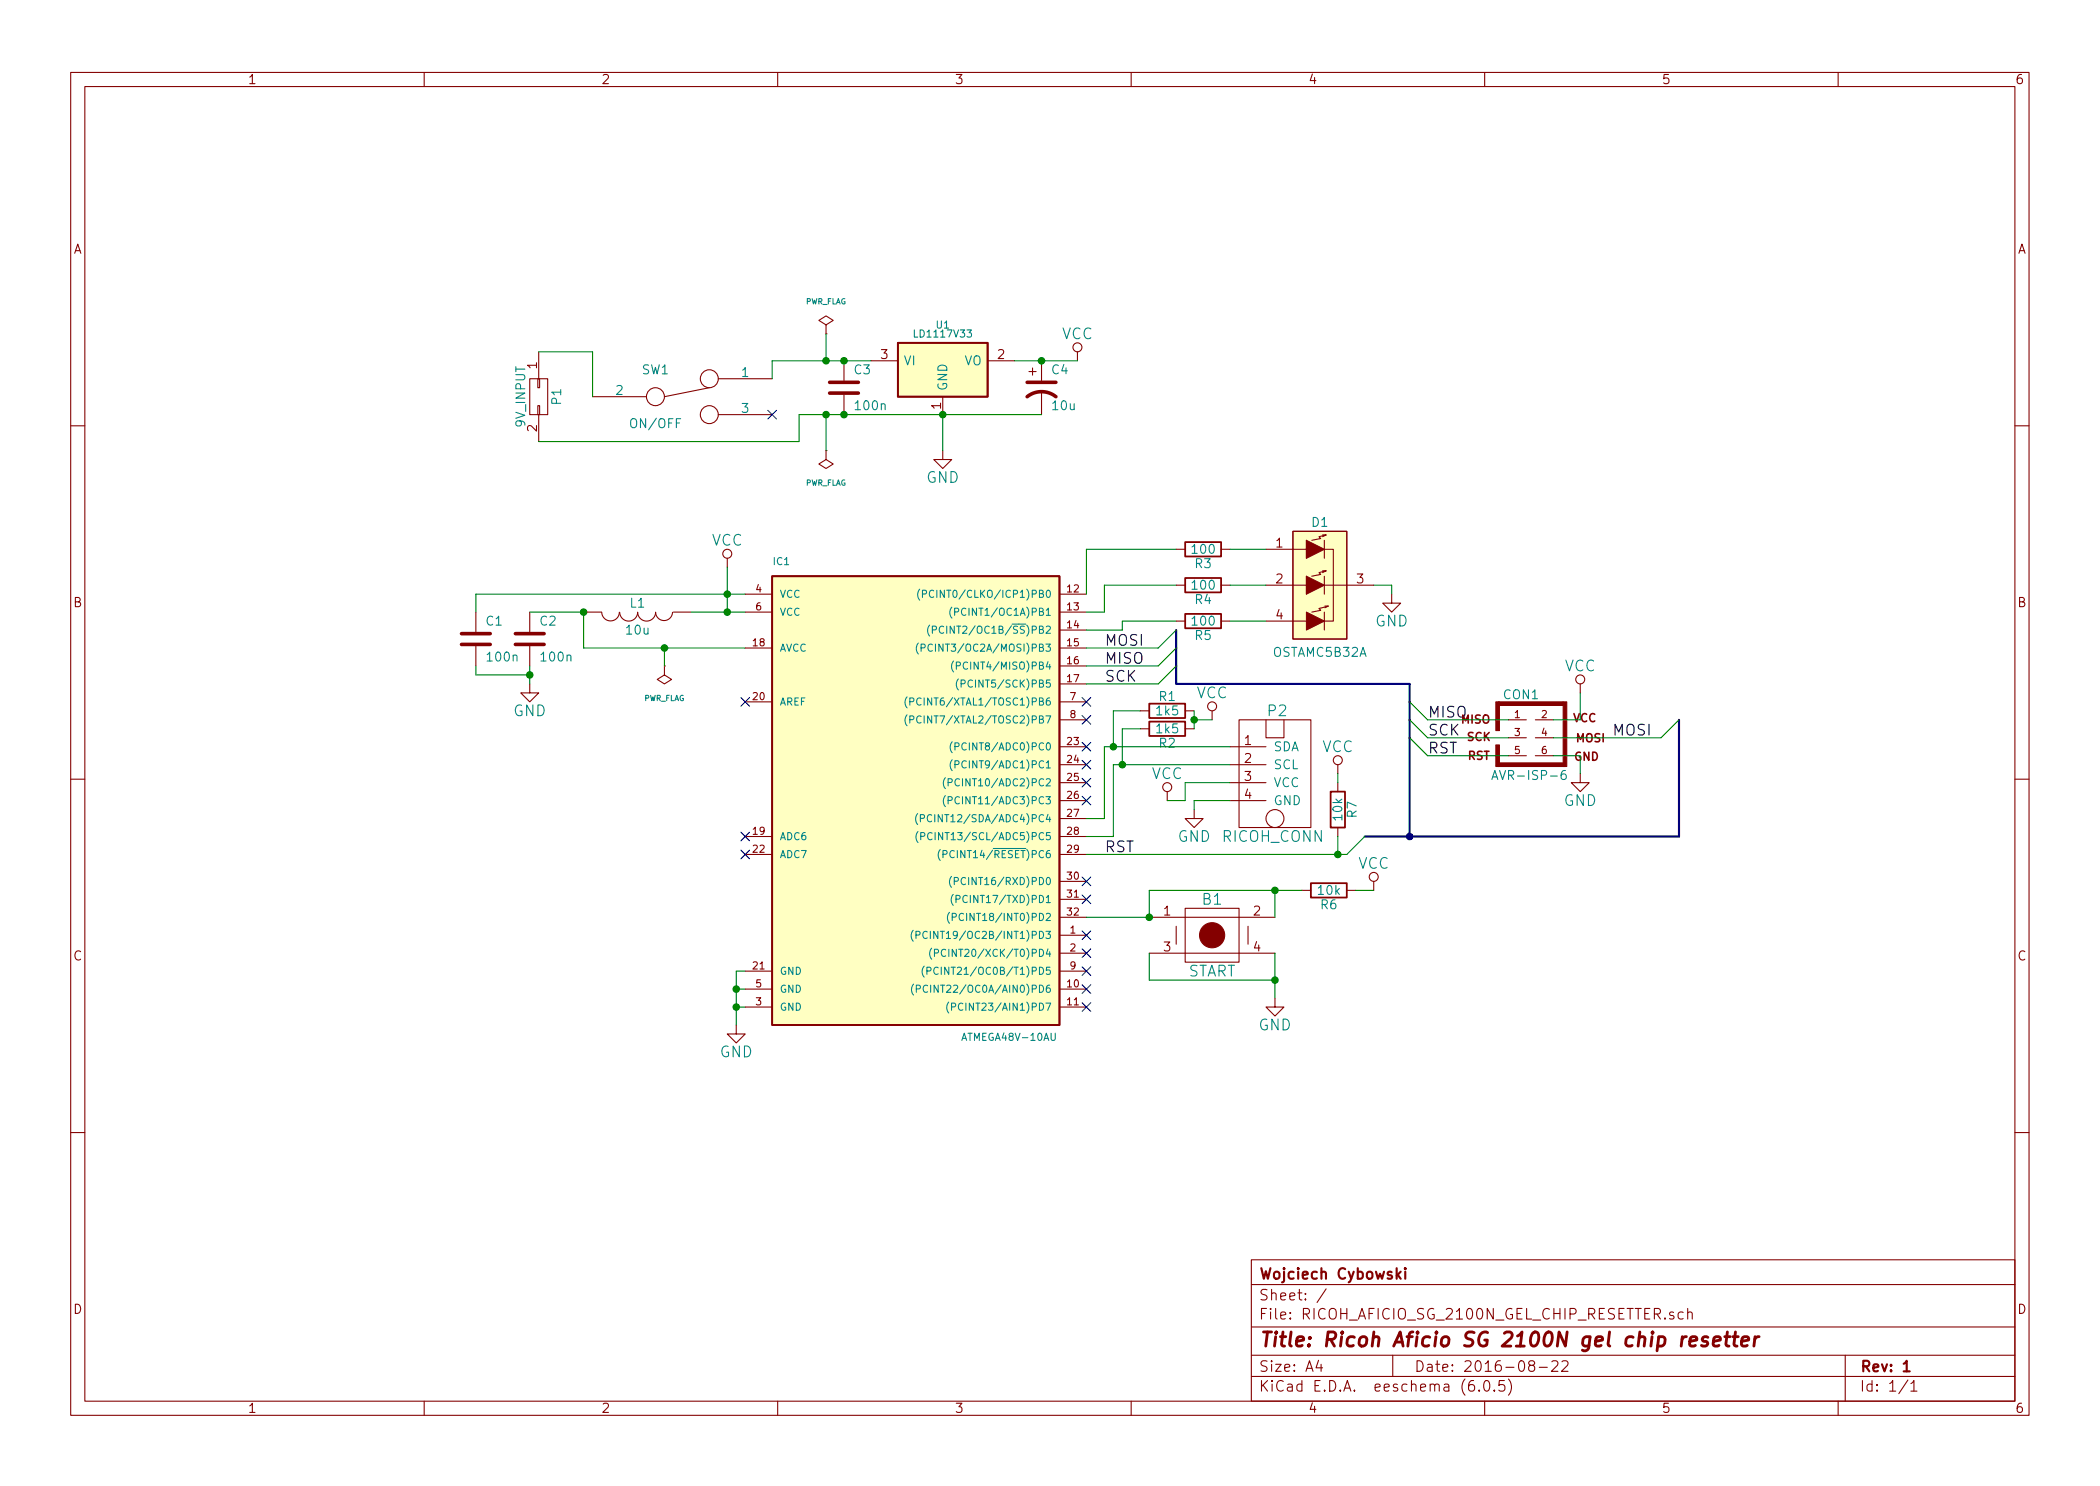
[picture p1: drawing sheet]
<svg xmlns="http://www.w3.org/2000/svg" width="297mm" height="210mm" viewBox="0 0 297 210" stroke-linecap="round" stroke-linejoin="round" font-family="sans-serif">
<g fill="none" stroke="#840000" stroke-width=".15">
<path d="M10 10.2h277v190.1h-277zM12 12.2h273v186.1h-273zM60 10.2v2M110 10.2v2M160 10.2v2M210 10.2v2M260 10.2v2M74.9 53.6h2.6v5.1h-2.6zM76.1 53.6h.2v1.3h-.2zM76.1 57.4h.2v1.3h-.2zM76.2 49.8v3.8M76.2 58.7v3.8"/>
<path d="M83.8 56.1h7.6M100.3 54.9l-6.3 1.2M101.6 53.6h7.6M101.6 58.7h7.6M116.8 46l1.1-.7-1.1-.6-1 .6 1 .7v1.2M116.8 47.2h.1M119.4 51v2.8M119.4 55.9v2.8M123.2 51h3.8M133.3 56.1v2.6M139.7 51h3.8M145.5 52.6h1.1"/>
<path d="M146 52.1v1M147.3 51v2.8M147.3 55.4v3.3M152.4 49.8v1.2M10 60.2h2M102.9 79v1.3M116.8 63.7v1.3l1.1 .7-1.1 .6-1-.6 1-.7M116.8 63.7h.1M133.3 63.7v1.3h1.3l-1.3 1.3-1.2-1.3h1.2M166.4 77.7h1.2M172.7 77.7h1.3M179.1 77.7h5.7"/>
<path d="M182.9 75.2h7.6v15.2h-7.6zM184.8 76.4v2.6zM184.8 76.4h.1M187.1 75.7h.5l-.5 .2M187.3 76.4v2.6M187.3 77.7h1.3v10.2h-1.3M187.6 75.7l-1 .2 .2 .3-1.3 .2M285 60.2h2M67.3 86.6v2.8M67.3 91.4v2.8M74.9 96.8v1.2h1.3l-1.3 1.3-1.2-1.3h1.2M74.9 86.6v2.8"/>
<path d="M74.9 91.4v2.8M82.5 86.6h2.6M87.6 86.6a1.24 1.24 0 0 1-1.2 1.3 1.24 1.24 0 0 1-1.3-1.3M87.7 86.6a1.27 1.27 0 0 0 1.2 1.3 1.27 1.27 0 0 0 1.3-1.3 1.27 1.27 0 0 0 1.3 1.3 1.27 1.27 0 0 0 1.2-1.3 1.19 1.19 0 0 0 1.2 1.2 1.19 1.19 0 0 0 1.2-1.2M94 94.2v1.3l1 .6-1 .7-1-.7 1-.6M94 94.2h.1M95.2 86.6h2.6M105.4 86.6h3.8M105.4 84.1h3.8M105.4 91.7h3.8M105.4 99.3h3.8M149.9 86.6h3.8"/>
<path d="M149.9 84.1h3.8M149.9 89.1h3.8M149.9 91.7h3.8M149.9 94.2h3.8M149.9 96.8h3.8M149.9 99.3h3.8M166.4 82.8h1.2M166.4 87.9h1.2M172.7 82.8h1.3M172.7 87.9h1.3M179.1 82.8h5.7M179.1 87.9h5.7"/>
<path d="M184.8 81.5v2.6zM184.8 81.5h.1M187.1 80.8h.5l-.5 .2M187.3 81.5v2.6M187.3 82.8h7M187.3 86.6v2.5M187.4 85.7h.5l-.5 .3M187.6 85.8l-1 .3 .2 .3-1.3 .2M187.6 80.8l-1 .2 .2 .3-1.3 .2M196.8 84.1v1.2h1.3l-1.3 1.3-1.2-1.3h1.2M223.5 96.8v1.2M10 110.2h2"/>
<path d="M105.4 118.4h3.8M149.9 101.8h3.8M149.9 118.4h3.8M149.9 105.7h3.8M149.9 108.2h3.8M149.9 110.7h3.8M149.9 113.3h3.8M149.9 115.8h3.8M161.3 100.6h1.3M161.3 103.1h1.3M165.1 112v1.3M167.6 100.6h1.3"/>
<path d="M167.6 103.1h1.3M168.9 114.5v1.3h1.3l-1.3 1.3-1.3-1.3h1.3M171.4 100.6v1.2M174 105.7h5.1M174 108.2h5.1M174 110.7h5.1M174 113.3h5.1M175.3 101.8h10.1v15.3h-10.1zM179.1 101.8v2.6h2.5v-2.6M189.2 108.2v1.3M189.2 110.7v1.3M189.2 117.1v1.3"/>
<path d="M213.4 101.8h2.5M213.4 104.4h2.5M213.4 106.9h2.5M217.2 101.8h2.5M217.2 104.4h2.5M217.2 106.9h2.5M223.5 109.5v1.2h1.3l-1.3 1.3-1.3-1.3h1.3M285 110.2h2M105.4 139.9h3.8M105.4 137.4h3.8M105.4 120.9h3.8M149.9 129.8h3.8"/>
<path d="M149.9 134.9h3.8M149.9 132.3h3.8M149.9 139.9h3.8M149.9 137.4h3.8M149.9 120.9h3.8M149.9 124.7h3.8M149.9 127.2h3.8M162.6 134.9h17.7M162.6 129.8h17.7M166.4 131.1v2.5M167.6 128.5h7.7v7.6h-7.7zM176.5 131.1v2.5"/>
<path d="M184.1 126h1.3M190.5 126h1.3M194.3 124.7v1.3M104.1 145v1.3h1.3l-1.3 1.3-1.2-1.3h1.2M105.4 142.5h3.8M149.9 142.5h3.8M180.3 141.2v1.3h1.3l-1.3 1.3-1.2-1.3h1.2M10 160.2h2M177 178.2h108v20h-108zM285 160.2h2M60 198.3v2M110 198.3v2"/>
<path d="M160 198.3v2M177 194.8h108M177 191.8h108M177 187.8h108M177 181.8h108M186.5 192.5l-.4 1h1M186.9 193v1M187.6 182.4l-1.3 1.9M197 191.8v3M208.4 195.3a.59 .59 0 0 0-.7 .7v.5l.2 .3h.4l.2-.1 .1-.5-.2-.2-.4-.1-.3 .3M209.2 196.7l.1 .1h-.1h-.1l.1-.1v.1M210 198.3v2"/>
<path d="M210.1 195.4a.36 .36 0 0 1 .5 .2 .77 .77 0 0 1-.4 1.2 1 1 0 0 1-.1-1.4zM211.4 196.7v.1h-.1l.1-.1v.1M212.8 195.3h-.7l-.1 .7 .2-.1 .5 .1 .2 .2-.1 .5-.2 .1h-.4l-.2-.1M213.4 195.1a1.72 1.72 0 0 1 0 2.3M216.5 193.2l-.1-.1a.31 .31 0 0 1-.2-.3 .31 .31 0 0 1 .3-.3l.4 .1a.31 .31 0 0 1 .2 .3 .31 .31 0 0 1-.3 .3h-.3l-.3 .3 .1 .4 .2 .1h.4l.2-.3-.1-.4-.2-.1M217.7 193.5h1.2M219.5 192.7l.2-.2 .5 .1a.41 .41 0 0 1 .1 .6l-.9 .8h1M220.9 192.7l.2-.2 .5 .1a.41 .41 0 0 1 .1 .6l-.8 .8h.9M238.1 185.7l-.5-.1-.2 .3v.4l.1 .3h.1h.5M238.7 185.8a.37 .37 0 0 1 .7 0v.8M238.7 185.1v1.5M260 198.3v2"/>
<path d="M261 191.8v6.5M269.9 195.3l-1.3 1.9M270.3 195.8l.4-.5v1.5M270.3 196.8h.9"/>
<circle cx="92.7" cy="56.1" r="1.27"/>
<circle cx="100.3" cy="58.7" r="1.27"/>
<circle cx="100.3" cy="53.6" r="1.27"/>
<circle cx="152.4" cy="49.1" r=".63"/>
<circle cx="102.9" cy="78.4" r=".63"/>
<circle cx="171.4" cy="99.9" r=".63"/>
<circle cx="223.5" cy="96.1" r=".63"/>
<circle cx="165.1" cy="111.4" r=".63"/>
<circle cx="180.3" cy="115.8" r="1.27"/>
<circle cx="189.2" cy="107.6" r=".63"/>
<circle cx="194.3" cy="124.1" r=".63"/>
</g>
<path d="M198.1 179.9l-.5 .6M198.8 179.4l-.1 .1 .1 .1v-.1v-.1v.2M198.8 179.9v1M197.7 180.4l.4 .5M269.3 193l.4-.5v1.5M269.3 194h.8" fill="none" stroke="#840000" stroke-width=".3"/>
<path d="M239 189.8l1-.2v-.4l-.2-.1-.6 .1-.1 .2-.1 .8v.2l.2 .1 .6-.1M241.6 189.2a.49 .49 0 0 0-.8 .3v.2l.7 .2v.3l-.3 .3-.5-.1M242.4 189.8l.9-.2v-.4l-.6-.1-.3 .3-.1 .8 .1 .2 .2 .1 .5-.1M244 189.1h.7M244.3 188.5l-.2 1.7 .1 .2 .4 .1M245.1 189.1h.8M245.5 188.5l-.2 1.7v.2l.4 .1M246.4 189.8l.9-.2v-.4l-.6-.1-.3 .3-.1 .8 .1 .2 .2 .1 .5-.1M248.3 189.1l-.2 1.4M248.8 189.1a.59 .59 0 0 0-.6 .4" fill="none" stroke="#840000" stroke-width=".4"/>
<path d="M127 48.5h12.7v7.6h-12.7zM167.6 76.7h5.1v2h-5.1zM109.2 81.5h40.7v63.5h-40.7zM162.6 99.6h5v2h-5zM167.6 81.8h5.1v2h-5.1zM167.6 86.9h5.1v2h-5.1zM162.6 102.1h5v2h-5zM188.2 112h2v5.1h-2zM185.4 125h5.1v2h-5.1z" fill="none" stroke="#840000" stroke-width=".25"/>
<g fill="#840000" stroke="#840000" stroke-width=".15">
<path d="M184.8 86.6l2.5 1.3-2.5 1.2z"/>
<path d="M184.8 81.5l2.5 1.3-2.5 1.3z"/>
<path d="M184.8 76.4l2.5 1.3-2.5 1.3z"/>
<path d="M212 107.9h9.4v.6h-9.4z"/>
<path d="M212 99.3h9.1v.5h-9.1z"/>
<path d="M211.6 105.4h.5v3.1h-.5z"/>
<path d="M211.6 99.3h.5v4.1h-.5z"/>
<path d="M221.1 99.3h.5v9.2h-.5z"/>
<circle cx="171.4" cy="132.3" r="1.78"/>
</g>
<g fill="#ffffc2" stroke="#ffffc2" stroke-width=".14">
<path d="M182.9 75.2h7.6v15.2h-7.6z"/>
<path d="M109.2 81.5h40.7v63.5h-40.7z"/>
<path d="M127 48.5h12.7v7.6h-12.7z"/>
</g>
<g fill="none" stroke="#008484" stroke-width=".15">
<path d="M128.3 98.6a1.17 1.17 0 0 0 0 1.6M128.7 99.3l.5-.1 .1-.1-.1-.3h-.5v1M129.9 91a1.17 1.17 0 0 0 0 1.5M130.1 83.4a1.17 1.17 0 0 0 0 1.5M130.3 91.7l.5-.1 .1-.1-.1-.3-.5-.1v1M130.3 98.8a.48 .48 0 0 0-.7 .4 .48 .48 0 0 0 .5 .6l.2-.1M130.5 84h.5l.1-.1-.1-.3-.5-.1v1M131.5 88.4a1.17 1.17 0 0 0 0 1.6M131.9 89.1h.5l.1-.2-.1-.2-.5-.1v1M131.9 91.2a.48 .48 0 0 0-.7 .4 .48 .48 0 0 0 .5 .5h.2M132.1 83.6a.48 .48 0 0 0-.7 .3 .48 .48 0 0 0 .5 .6l.2-.1M134.6 85.9a1.17 1.17 0 0 0 0 1.6"/>
<path d="M134.9 93.5a1.17 1.17 0 0 0 0 1.6M135 86.6l.5-.1 .1-.1v-.3h-.6v1M135.3 94.2h.5l.1-.2-.1-.2-.5-.1v1M135.6 96.1a1.17 1.17 0 0 0 0 1.5M135.9 96.7h.5l.1-.1v-.3l-.6-.1v1M128.3 101.1a1.17 1.17 0 0 0 0 1.6M128.7 101.8h.5l.1-.2-.1-.2-.5-.1v1M129.8 115.1a1.17 1.17 0 0 0 0 1.6M129.9 117.7a1.17 1.17 0 0 0 0 1.5M130.2 115.8l.5-.1 .1-.1-.1-.2-.5-.1v1M130.2 118.3h.5l.1-.2v-.2l-.6-.1v1M130.3 101.4a.48 .48 0 0 0-.7 .3 .48 .48 0 0 0 .5 .6l.2-.1"/>
<path d="M131.8 115.4a.48 .48 0 0 0-.7 .3 .48 .48 0 0 0 .5 .6l.2-.1M131.8 117.9a.48 .48 0 0 0-.6 .3 .48 .48 0 0 0 .4 .6l.2-.1M133.7 110a1.17 1.17 0 0 0 0 1.6M133.7 112.6a1.17 1.17 0 0 0 0 1.5M134.1 110.7h.5l.1-.2-.1-.2-.5-.1v1M134.1 113.3l.5-.1 .1-.1-.1-.3-.5-.1v1M134.7 105a1.17 1.17 0 0 0 0 1.5M134.7 107.5a1.17 1.17 0 0 0 0 1.5M135.1 105.6h.5l.1-.2-.1-.2-.5-.1v1M135.1 108.2l.5-.1 .1-.1-.1-.3-.5-.1v1.1M211 110.3l.4-1.3 .5 1.3M211.1 109.9h.6"/>
<path d="M221.4 109a.5 .5 0 0 0-.6 .6v.4l.1 .2 .4 .1 .2-.1v-.5l-.1-.1-.3-.1-.3 .2M129.2 131.6a1.17 1.17 0 0 0 0 1.6M129.2 139.2a1.17 1.17 0 0 0 0 1.6M129.6 132.3h.4l.1-.2v-.2l-.5-.1v1M129.6 139.9h.5l.1-.2-.1-.2-.5-.1v1M130.7 136.7a1.17 1.17 0 0 0 0 1.6M131.1 137.4l.5-.1 .1-.1-.1-.3h-.5v1M131.2 131.9a.48 .48 0 0 0-.7 .3 .48 .48 0 0 0 .5 .6l.2-.1M131.2 139.5a.48 .48 0 0 0-.7 .3 .48 .48 0 0 0 .5 .6l.2-.1M131.8 134.2a1.17 1.17 0 0 0 0 1.5M132.2 134.8h.5l.1-.1-.1-.3-.5-.1v1M132.7 136.9a.48 .48 0 0 0-.7 .4 .48 .48 0 0 0 .5 .6l.2-.1"/>
<path d="M133 120.2a1.17 1.17 0 0 0 0 1.5M133.8 134.4a.48 .48 0 0 0-.7 .3 .48 .48 0 0 0 .5 .6l.2-.1M134.3 129.1a1.17 1.17 0 0 0 0 1.5M134.6 124a1.17 1.17 0 0 0 0 1.6M134.7 129.8l.5-.1 .1-.1-.1-.3-.5-.1v1M134.8 126.5a1.17 1.17 0 0 0 0 1.6M135 124.7l.5-.1 .1-.1-.1-.3h-.5v1M135.2 127.2h.5l.1-.2v-.2l-.6-.1v1M134.2 141.8a1.17 1.17 0 0 0 0 1.5M134.6 142.5l.5-.1 .1-.1-.1-.3-.5-.1v1M148.7 146.2v.8l.2 .2h.3l.1-.2v-.8"/>
</g>
<path d="M117.3 55.6h4.1M117.3 54.1h4.1M145.3 56.1a3.3 3.3 0 0 1 4.1 0M145.3 54.1h4.1M65.3 91.2h4M65.3 89.7h4M72.9 91.2h4.1M72.9 89.7h4.1" fill="none" stroke="#840000" stroke-width=".51"/>
<path d="M166.4 89.1v7.7h33v21.6M237.5 101.8v16.6h-44.5" fill="none" stroke="#000084" stroke-width=".3"/>
<g fill="none" stroke="#008400" stroke-width=".15">
<path d="M76.2 49.8h7.6v6.3M116.8 47.2v3.8M116.8 58.7v5M123.2 51h-14v2.6M133.3 58.7v5M143.5 51h8.9M147.3 58.7h-34.3v3.8h-36.8M166.4 77.7h-12.7v6.4M174 77.7h5.1M67.3 94.2v1.3h7.6M74.9 86.6h7.6v5.1h22.9M74.9 94.2v2.6"/>
<path d="M94 91.7v2.5M97.8 86.6h7.6M102.9 80.3v6.3M105.4 84.1h-38.1v2.5M166.4 89.1l-2.6 2.6h-10.1M166.4 82.8h-10.2v3.8h-2.5M166.4 87.9h-7.7v1.2h-5M166.4 91.7l-2.6 2.5h-10.1M166.4 94.2l-2.6 2.6h-10.1M174 87.9h5.1M174 82.8h5.1M194.3 82.8h2.5v1.3"/>
<path d="M199.4 99.3l2.5 2.5h11.5M223.5 98v3.8h-3.8M161.3 103.1h-2.6v5.1M161.3 100.6h-3.8v5.1M168.9 101.8h2.5M168.9 100.6v2.5M174 105.7h-17.8v10.1h-2.5M174 108.2h-16.5v10.2h-3.8M174 113.3h-5.1v1.2M174 110.7h-6.4v2.6h-2.5M189.2 109.5v1.2M189.2 118.4v2.5"/>
<path d="M193 118.4l-2.5 2.5h-36.8M199.4 104.4l2.5 2.5h11.5M199.4 101.8l2.5 2.6h11.5M219.7 106.9h3.8v2.6M237.5 101.8l-2.6 2.6h-15.2M104.1 139.9h1.3M105.4 137.4h-1.3v7.6M162.6 134.9v3.8h17.7M180.3 126v3.8M180.3 134.9v6.3M184.1 126h-21.5v3.8h-8.9M191.8 126h2.5"/>
<path d="M104.1 142.5h1.3"/>
</g>
<g fill="none" stroke="#000084" stroke-width=".15">
<path d="M108.6 58.1l1.2 1.2M109.8 58.1l-1.2 1.2M104.8 98.7l1.2 1.2M106 98.7l-1.2 1.2M153.1 98.7l1.2 1.2M154.3 98.7l-1.2 1.2M104.8 117.7l1.2 1.3M106 117.7l-1.2 1.3M153.1 112.7l1.2 1.2M153.1 110.1l1.2 1.2M153.1 107.6l1.2 1.2M153.1 101.2l1.2 1.3"/>
<path d="M153.1 105l1.2 1.3M154.3 112.7l-1.2 1.2M154.3 110.1l-1.2 1.2M154.3 107.6l-1.2 1.2M154.3 101.2l-1.2 1.3M154.3 105l-1.2 1.3M104.8 120.3l1.2 1.2M106 120.3l-1.2 1.2M153.1 124.1l1.2 1.2M153.1 126.6l1.2 1.3M153.1 131.7l1.2 1.2M153.1 139.3l1.2 1.3"/>
<path d="M153.1 136.8l1.2 1.2M153.1 134.3l1.2 1.2M154.3 124.1l-1.2 1.2M154.3 126.6l-1.2 1.3M154.3 131.7l-1.2 1.2M154.3 139.3l-1.2 1.3M154.3 136.8l-1.2 1.2M154.3 134.3l-1.2 1.2M153.1 141.9l1.2 1.2M154.3 141.9l-1.2 1.2"/>
</g>
<g fill="#008400" stroke="#008400" stroke-width=".15">
<circle cx="102.9" cy="84.1" r=".46"/>
<circle cx="74.9" cy="95.5" r=".46"/>
<circle cx="94" cy="91.7" r=".46"/>
<circle cx="102.9" cy="86.6" r=".46"/>
<circle cx="104.1" cy="142.5" r=".46"/>
<circle cx="104.1" cy="139.9" r=".46"/>
<circle cx="82.5" cy="86.6" r=".46"/>
<circle cx="147.3" cy="51" r=".46"/>
<circle cx="116.8" cy="51" r=".46"/>
<circle cx="116.8" cy="58.7" r=".46"/>
<circle cx="119.4" cy="58.7" r=".46"/>
<circle cx="119.4" cy="51" r=".46"/>
<circle cx="133.3" cy="58.7" r=".46"/>
<circle cx="158.7" cy="108.2" r=".46"/>
<circle cx="157.5" cy="105.7" r=".46"/>
<circle cx="168.9" cy="101.8" r=".46"/>
<circle cx="180.3" cy="138.7" r=".46"/>
<circle cx="180.3" cy="126" r=".46"/>
<circle cx="162.6" cy="129.8" r=".46"/>
<circle cx="189.2" cy="120.9" r=".46"/>
</g>
<circle cx="199.4" cy="118.4" r=".46" fill="#000084" stroke="#000084" stroke-width=".15"/>
<text font-size="2.8" fill="#840000" x="178" y="190.6">Title: Ricoh Aficio SG 2100N gel chip resetter</text>
<g font-size="2.1" fill="#008484">
<text x="150.2" y="48">VCC</text>
<text x="131" y="68.3">GND</text>
<text x="100.6" y="77.2">VCC</text>
<text x="194.5" y="88.6">GND</text>
<text x="221.3" y="95">VCC</text>
<text x="72.6" y="101.3">GND</text>
<text x="169.2" y="98.8">VCC</text>
<text x="179.4" y="101.3">P2</text>
<text x="187" y="106.4">VCC</text>
<text x="162.9" y="110.2">VCC</text>
<text x="166.6" y="119.1">GND</text>
<text x="172.9" y="119.1">RICOH_CONN</text>
<text x="221.2" y="114">GND</text>
<text x="192.1" y="122.9">VCC</text>
<text x="170.1" y="128">B1</text>
<text x="167.9" y="138.2">START</text>
<text x="101.8" y="149.6">GND</text>
<text x="178" y="145.8">GND</text>
</g>
<g font-size="2.1">
<text x="156.2" y="93.9">MISO</text>
<text x="156.2" y="91.4">MOSI</text>
<text x="156.2" y="96.5">SCK</text>
<text x="201.9" y="101.5">MISO</text>
<text x="201.9" y="106.6">RST</text>
<text x="201.9" y="104.1">SCK</text>
<text x="228.3" y="104.1">MOSI</text>
<text x="156.2" y="120.6">RST</text>
</g>
<g font-size="2.1" fill="#840000">
<text x="178" y="184">Sheet: /</text>
<text x="178" y="181">Wojciech Cybowski</text>
<text x="178" y="186.7">File: RICOH_AFICIO_SG_2100N_GEL_CHIP_RESETTER.sch</text>
<text x="178" y="196.9">KiCad E.D.A. eeschema (6.0.5)</text>
<text x="178" y="194.1">Size: A4</text>
<text x="200" y="194.1">Date: 2016-08-22</text>
<text x="263" y="194.1">Rev: 1</text>
<text x="263" y="196.9">Id: 1/1</text>
</g>
<g font-size="1.8" fill="#840000">
<text x="35" y="11.9">1</text>
<text x="85" y="11.9">2</text>
<text x="135" y="11.9">3</text>
<text x="185" y="11.9">4</text>
<text x="235" y="11.9">5</text>
<text x="285" y="11.9">6</text>
<text x="10.3" y="35.9">A</text>
<text x="285.3" y="35.9">A</text>
<text x="75.9" y="52.2" transform="rotate(-90 75.9 52.2)">1</text>
<text x="124.6" y="50.8">3</text>
<text x="141.1" y="50.8">2</text>
<text x="133.1" y="57.9" transform="rotate(-90 133.1 57.9)">1</text>
<text x="75.9" y="61.1" transform="rotate(-90 75.9 61.1)">2</text>
<text x="180.5" y="77.5">1</text>
<text x="180.5" y="82.5">2</text>
<text x="191.9" y="82.5">3</text>
<text x="10.3" y="85.9">B</text>
<text x="180.5" y="87.6">4</text>
<text x="285.3" y="85.9">B</text>
<text x="176" y="105.4">1</text>
<text x="176" y="107.9">2</text>
<text x="176" y="110.5">3</text>
<text x="176" y="113">4</text>
<text x="164.6" y="129.5">1</text>
<text x="177.3" y="129.5">2</text>
<text x="10.3" y="135.9">C</text>
<text x="164.6" y="134.6">3</text>
<text x="177.3" y="134.6">4</text>
<text x="285.3" y="135.9">C</text>
<text x="10.3" y="185.9">D</text>
<text x="285.3" y="185.9">D</text>
<text x="35" y="199.9">1</text>
<text x="85" y="199.9">2</text>
<text x="135" y="199.9">3</text>
<text x="185" y="199.9">4</text>
<text x="235" y="199.9">5</text>
<text x="285" y="199.9">6</text>
</g>
<g font-size="1.8" fill="#008484">
<text x="90.8" y="53">SW1</text>
<text x="104.9" y="53.3">1</text>
<text x="120.8" y="53">C3</text>
<text x="127.8" y="51.7">VI</text>
<text x="136.4" y="51.7">VO</text>
<text x="148.8" y="53">C4</text>
<text x="79.4" y="57.2" transform="rotate(-90 79.4 57.2)">P1</text>
<text x="87.1" y="55.9">2</text>
<text x="104.9" y="58.4">3</text>
<text x="121.1" y="58">100n</text>
<text x="134" y="55.4" transform="rotate(-90 134 55.4)">GND</text>
<text x="148.9" y="58">10u</text>
<text x="74.3" y="60.4" transform="rotate(-90 74.3 60.4)">9V_INPUT</text>
<text x="89.4" y="60.6">ON/OFF</text>
<text x="185.6" y="74.5">D1</text>
<text x="168.7" y="78.4">100</text>
<text x="168.7" y="83.4">100</text>
<text x="169" y="80.4">R3</text>
<text x="68.8" y="88.5">C1</text>
<text x="76.4" y="88.5">C2</text>
<text x="88.6" y="89.8">10u</text>
<text x="89.1" y="86">L1</text>
<text x="168.7" y="88.5">100</text>
<text x="169" y="85.5">R4</text>
<text x="69" y="93.6">100n</text>
<text x="76.7" y="93.6">100n</text>
<text x="169" y="90.5">R5</text>
<text x="180.1" y="92.9">OSTAMC5B32A</text>
<text x="163.6" y="101.2">1k5</text>
<text x="164" y="99.2">R1</text>
<text x="212.7" y="98.9">CON1</text>
<text x="163.6" y="103.8">1k5</text>
<text x="164" y="105.8">R2</text>
<text x="180.1" y="106.3">SDA</text>
<text x="180.1" y="108.8">SCL</text>
<text x="180.1" y="111.4">VCC</text>
<text x="180.1" y="113.9">GND</text>
<text x="212" y="110.4">AVR-ISP-6</text>
<text x="189.9" y="116" transform="rotate(-90 189.9 116)">10k</text>
<text x="191.9" y="115.7" transform="rotate(-90 191.9 115.7)">R7</text>
<text x="186.5" y="126.6">10k</text>
<text x="186.8" y="128.6">R6</text>
</g>
<g font-size="1.6" fill="#840000">
<text x="206.7" y="102.4">MISO</text>
<text x="207.5" y="104.8">SCK</text>
<text x="207.6" y="107.5">RST</text>
<text x="222.5" y="102.2">VCC</text>
<text x="222.6" y="107.6">GND</text>
<text x="222.9" y="105">MOSI</text>
</g>
<g font-size="1.4" fill="#008484">
<text x="129.6" y="47.7">LD1117V33</text>
<text x="132.4" y="46.5">U1</text>
<text x="109.4" y="79.9">IC1</text>
<text x="110.2" y="84.6">VCC</text>
<text x="110.2" y="87.1">VCC</text>
<text x="132.2" y="84.6">(PCINT0/CLKO/ICP1)PB0</text>
<text x="132.4" y="89.7">(PCINT2/OC1B/~{SS})PB2</text>
<text x="135.8" y="87.1">(PCINT1/OC1A)PB1</text>
<text x="110.2" y="92.2">AVCC</text>
<text x="131.8" y="92.2">(PCINT3/OC2A/MOSI)PB3</text>
<text x="136.1" y="94.7">(PCINT4/MISO)PB4</text>
<text x="110.2" y="99.8">AREF</text>
<text x="130.1" y="99.8">(PCINT6/XTAL1/TOSC1)PB6</text>
<text x="136.7" y="97.3">(PCINT5/SCK)PB5</text>
<text x="130.1" y="102.4">(PCINT7/XTAL2/TOSC2)PB7</text>
<text x="135.9" y="106.2">(PCINT8/ADC0)PC0</text>
<text x="135.1" y="111.2">(PCINT10/ADC2)PC2</text>
<text x="135.1" y="113.8">(PCINT11/ADC3)PC3</text>
<text x="135.9" y="108.7">(PCINT9/ADC1)PC1</text>
<text x="110.2" y="118.9">ADC6</text>
<text x="131.7" y="116.3">(PCINT12/SDA/ADC4)PC4</text>
<text x="131.9" y="118.9">(PCINT13/SCL/ADC5)PC5</text>
<text x="110.2" y="121.4">ADC7</text>
<text x="133.1" y="121.4">(PCINT14/~{RESET})PC6</text>
<text x="136" y="125.2">(PCINT16/RXD)PD0</text>
<text x="135.9" y="130.3">(PCINT18/INT0)PD2</text>
<text x="136.1" y="127.8">(PCINT17/TXD)PD1</text>
<text x="110.2" y="137.9">GND</text>
<text x="131.5" y="132.8">(PCINT19/OC2B/INT1)PD3</text>
<text x="133" y="137.9">(PCINT21/OC0B/T1)PD5</text>
<text x="133.9" y="135.4">(PCINT20/XCK/T0)PD4</text>
<text x="110.2" y="143">GND</text>
<text x="110.2" y="140.5">GND</text>
<text x="131.4" y="140.5">(PCINT22/OC0A/AIN0)PD6</text>
<text x="135.7" y="143">(PCINT23/AIN1)PD7</text>
<text x="136.4" y="147.3">ATMEGA48V-10AU</text>
</g>
<g font-size="1.4" fill="#840000">
<text x="106.9" y="83.8">4</text>
<text x="151" y="83.8">12</text>
<text x="106.9" y="86.4">6</text>
<text x="151" y="86.4">13</text>
<text x="151" y="88.9">14</text>
<text x="106.5" y="91.4">18</text>
<text x="151" y="91.4">15</text>
<text x="151" y="94">16</text>
<text x="106.5" y="99.1">20</text>
<text x="151" y="96.5">17</text>
<text x="151.4" y="99.1">7</text>
<text x="151.4" y="101.6">8</text>
<text x="214.2" y="101.6">1</text>
<text x="218" y="101.6">2</text>
<text x="151" y="105.4">23</text>
<text x="151" y="107.9">24</text>
<text x="214.2" y="104.1">3</text>
<text x="214.2" y="106.7">5</text>
<text x="218" y="104.1">4</text>
<text x="218" y="106.7">6</text>
<text x="151" y="110.5">25</text>
<text x="151" y="113">26</text>
<text x="106.5" y="118.1">19</text>
<text x="151" y="115.6">27</text>
<text x="151" y="118.1">28</text>
<text x="106.5" y="120.6">22</text>
<text x="151" y="120.6">29</text>
<text x="151" y="124.5">30</text>
<text x="151" y="127">31</text>
<text x="151" y="129.5">32</text>
<text x="106.5" y="137.2">21</text>
<text x="151.4" y="132.1">1</text>
<text x="151.4" y="134.6">2</text>
<text x="151.4" y="137.2">9</text>
<text x="106.9" y="142.2">3</text>
<text x="106.9" y="139.7">5</text>
<text x="151" y="139.7">10</text>
<text x="151" y="142.2">11</text>
</g>
<g font-size="1.1" fill="#008484">
<text x="113.9" y="43">PWR_FLAG</text>
<text x="113.9" y="68.7">PWR_FLAG</text>
<text x="91" y="99.2">PWR_FLAG</text>
</g>
</svg>
